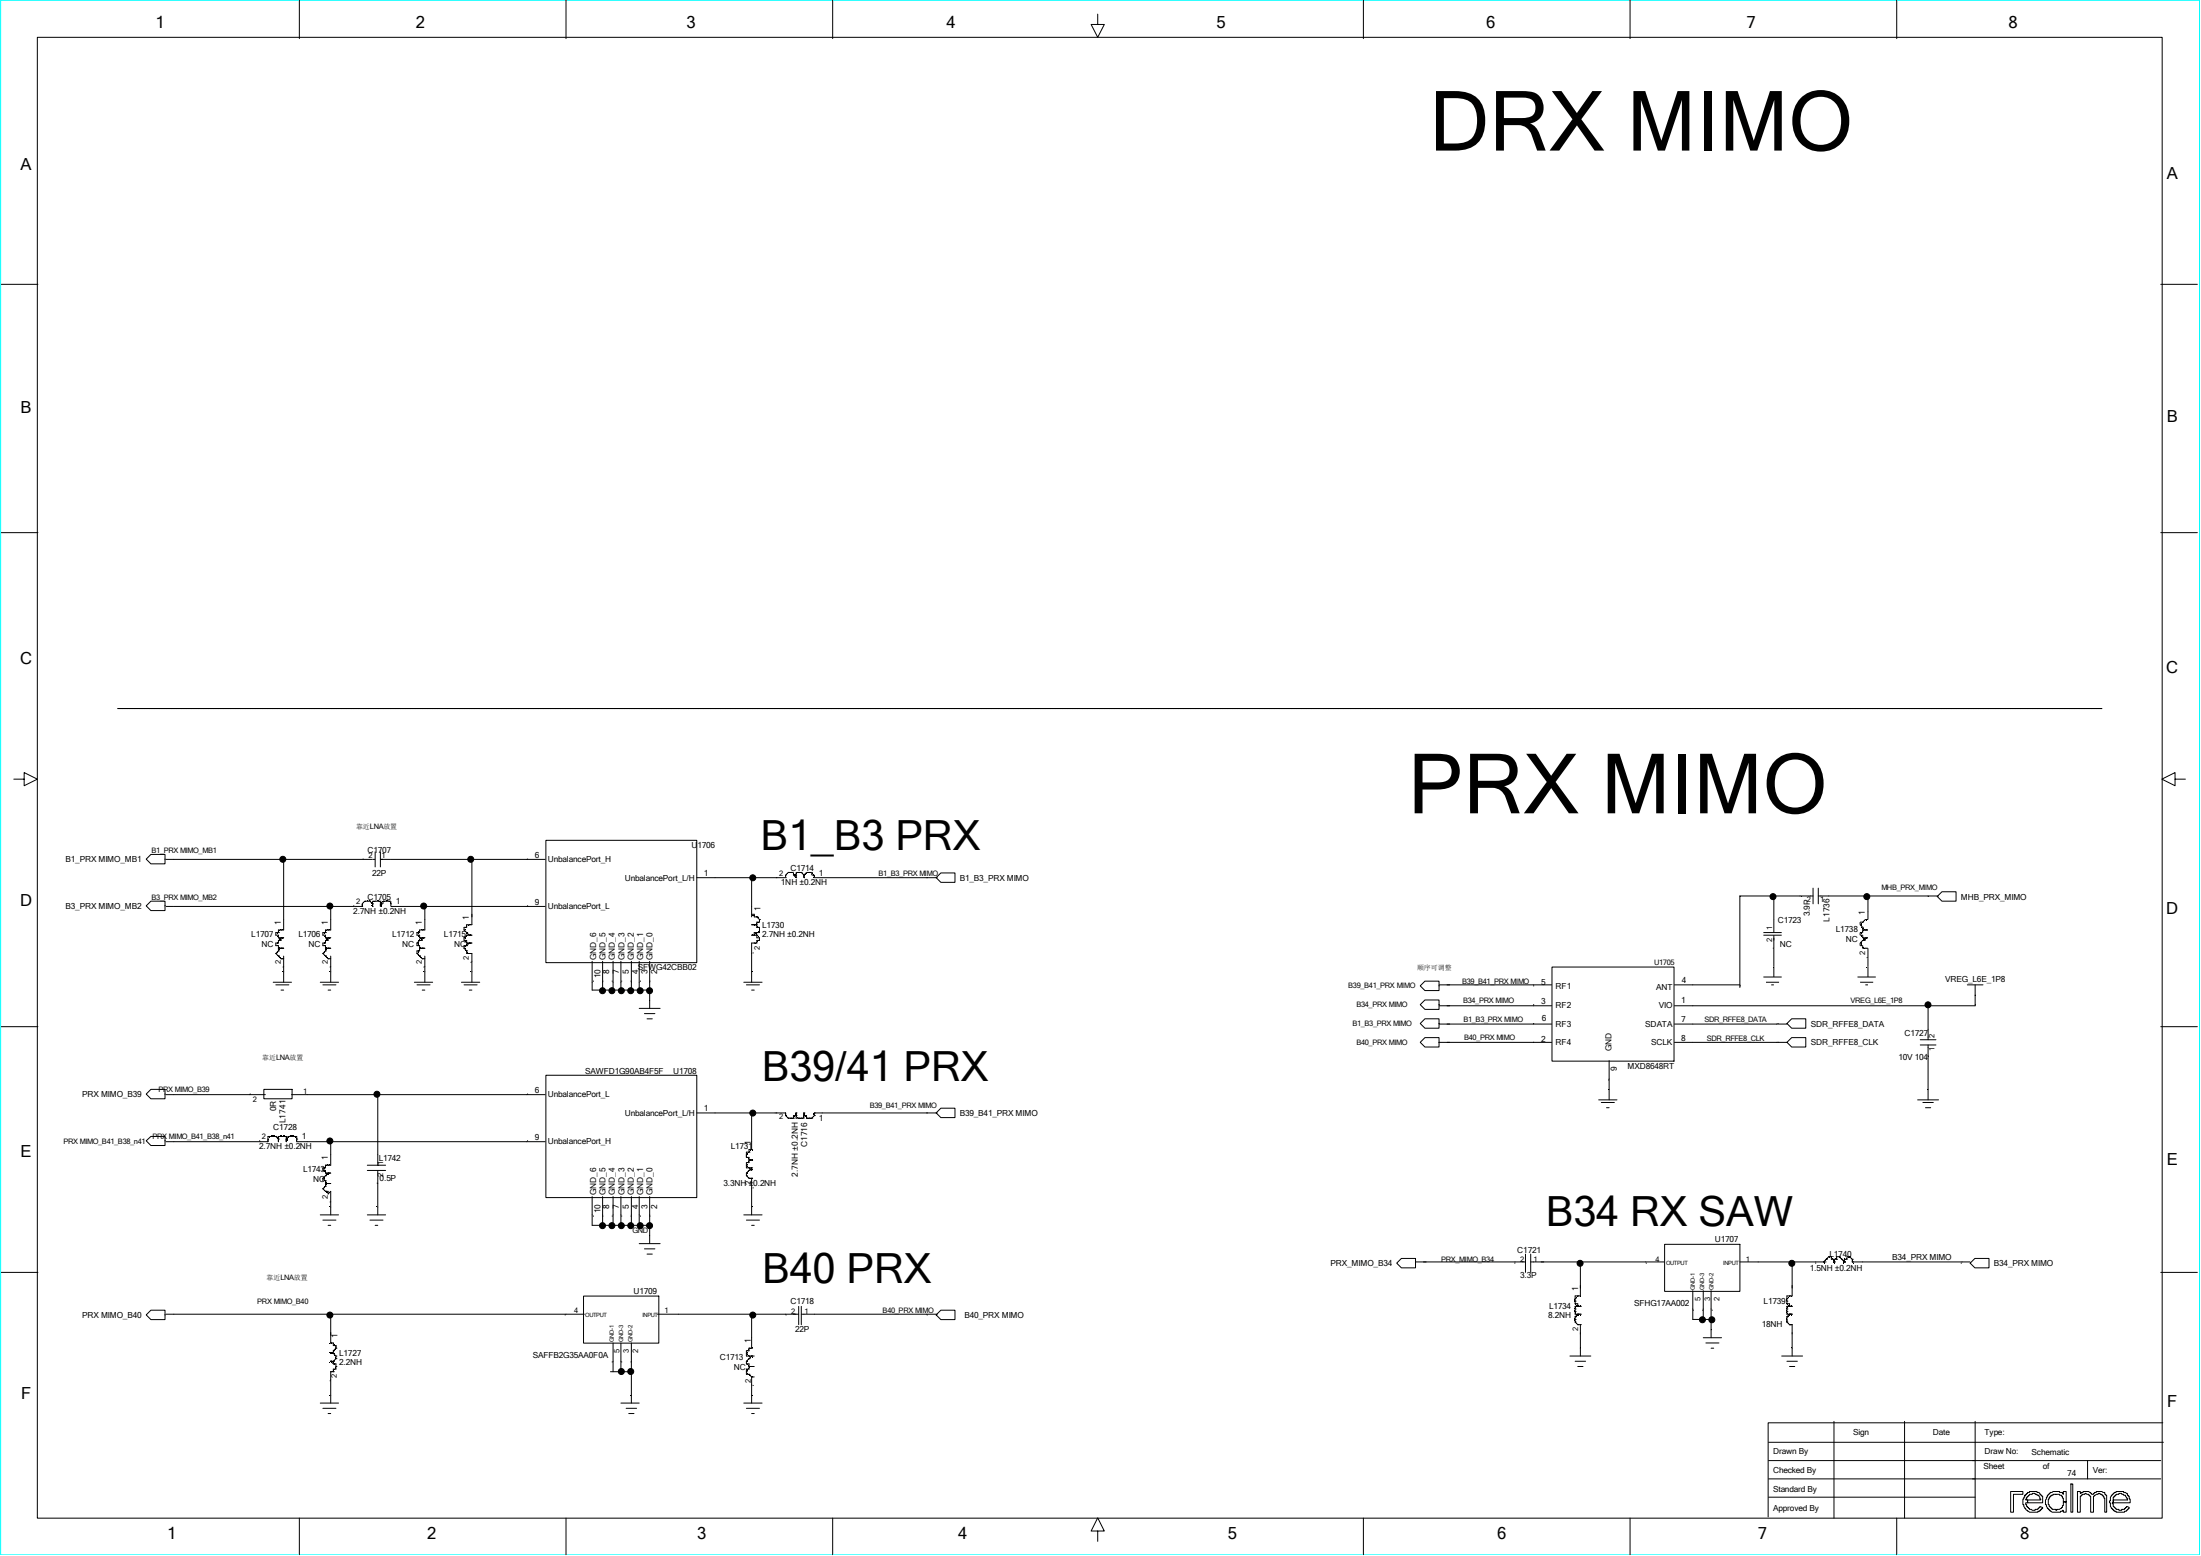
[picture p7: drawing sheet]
<svg xmlns="http://www.w3.org/2000/svg" width="297mm" height="210mm" viewBox="0 0 297 210" stroke-linecap="round" stroke-linejoin="round" font-family="sans-serif">
<path d="M.1 0h296.7v209.8h-296.7z" fill="none" stroke="#0ff" stroke-width=".13"/>
<g fill="none" stroke="#000" stroke-width=".13">
<path d="M40.4 0v5.2M76.4 0v5.2M112.4 0v5.2M184 0v5.2M220 0v5.2M255.9 0v5.2M5 5h286.8v199.9h-286.8zM148.1 1.9v1.4h.9l-.9 1.7-.9-1.7h.9M.2 38.4h4.9M291.6 38.4h4.9M.2 71.9h4.9M291.6 71.9h4.9"/>
<path d="M15.9 95.6h267.7M1.9 105.2h1.4v-.9l1.7 .9-1.7 .8v-.8M19.7 116l.7-.7h1.9v1.3h-1.9zM22.4 116h28.2M38.3 116v9.5h-.7v.4M50.6 114.9v2.1M51.3 114.9v2.1M51.3 116h22.3M63.7 116v8.8h-.7v.4h-.4v.3M73.7 113.4h20.3v16.5h-20.3zM94 118.5h12M101.4 118.5v5.2"/>
<path d="M106 118.1h.1M106 118.5h.1M106 118.1v.4M106.4 117.7h.1M106.4 117.7h.7v.4M106.4 117.7l-.4 .4M106.7 117.7h.1M107.1 118.1h.1M107.1 118.1l.3 .4M107.4 118.1h.1M107.4 118.5h.1M107.8 117.7h.1"/>
<path d="M108.1 117.7h.1M108.1 117.7h-.7v.8M108.1 117.7l.4 .4M108.5 118.1h.1M108.5 118.5h.1M108.5 118.1v.4M108.8 117.7h.1M108.8 117.7h.7M108.8 117.7l-.3 .4M109.2 117.7h.1M109.5 117.7h.1M109.5 117.7v.4h.4v.4h16.6"/>
<path d="M126.3 118.4l.7-.6h1.9v1.3h-1.9zM244.7 119.9v2.1M245.4 119.9v2.1M293.5 105.2v-.9l-1.8 .9 1.8 .8v-.8h1.4M.2 138.6h4.9M19.7 122.3l.7-.7h1.9v1.3h-1.9zM22.4 122.3h26.5M36.9 132.6h2.4M37.2 128.7h.1M37.2 132.9h1.8M37.2 128.7l.7 .7h.4M37.6 125.9h.1"/>
<path d="M37.6 126.6h.1M37.6 126.9h.1M37.6 128h.1M37.6 128.3h.1M37.6 129h.1M37.6 125.9h-.4v.3h.4v.4M37.6 126.6h.7M37.6 126.9v.4h-.4v.3h.4v.7M37.6 128h.7M37.6 128.3l-.4 .4M37.9 125.5h.1M37.9 128h.1"/>
<path d="M37.9 126.6v.3h-.3M37.9 133.6h.4M38.3 129v3.6M43.2 132.6h2.5M43.6 128.7h.1M43.6 132.9h1.7M43.6 128.7l.7 .7M43.9 125.9h.1M43.9 126.6h.1M43.9 126.9h.1M43.9 128h.1M43.9 128.3h.1"/>
<path d="M43.9 129h.1M43.9 125.9h-.3v.3h.3v.4M43.9 126.6h.7M43.9 126.9v.4h-.3v.3h.3v.7M43.9 128h.7M43.9 128.3l-.3 .4M44.3 125.5h.1M44.3 126.6h.1M44.3 128h.1M44.3 129.4h.1M44.3 126.6v.3h-.4M44.3 133.6h.3"/>
<path d="M44.3 129.4h.3M44.6 122.3v3.2h-.7v.4M44.6 129v3.6M48.9 122h.1M48.9 122.3h.1M48.9 122v.3M49.2 121.6h.1M49.2 121.6h.7M49.2 121.6l-.3 .4M49.6 121.6h.1M49.9 121.6h.1M49.9 121.6l.4 .4"/>
<path d="M50.3 122h.1M50.3 122.3h.1M50.6 121.6h.1M51 121.6h.1M51.3 122.3h.1M51.3 122h.1M51.3 121.6h.1M51.3 121.6h-1v.7M51.3 121.6v.7M51.7 121.6h.1M51.7 121.6h1v.7h20.9M51.7 121.6v.4h-.4"/>
<path d="M52 121.6h.1M52.4 121.6h.1M52.7 122h.1M55.9 132.6h2.5M56.3 125.9h.1M56.3 127.3h.1M56.3 128.7h.1M56.3 132.9h1.7M56.3 125.9v.3h.3v.4M56.3 127.3v.3h.3v.7h-.3v.4M56.3 128.7l.7 .7M56.6 126.6h.1"/>
<path d="M56.6 126.9h.1M56.6 128h.1M56.6 129h.1M56.6 126.6h.7M56.6 128h.7M56.6 126.9l-.3 .4M57 125.5h.1M57 126.6h.1M57 128h.1M57 129.4h.1M57 126.6v.3h-.4M57 133.6h.3"/>
<path d="M57 129.4h.3M57.3 122.3v3.2h-.7v.4h-.3M57.3 129v3.6M62.3 132.6h2.4M62.6 125.5h.1M62.6 126.6h.1M62.6 128h.1M62.6 132.9h1.8M62.6 126.6v.3h.4v.4M62.6 125.5l.7 .7M62.6 128l.4 .3M63 125.9h.1"/>
<path d="M63 126.2h.1M63 127.3h.1M63 127.6h.1M63 128.3h.1M63 126.2h.7M63 127.6h-.4v.4M63 128.3v.4h.7v3.9M63 126.2l-.4 .4M63 127.3h.7M63.3 124.8h.1M63.3 126.2h.1M63.3 127.3h.1"/>
<path d="M63.3 128.7h.1M63.3 133.6h.4M63.3 127.3l-.3 .3M79.9 129.7v3.9h7.8M81.3 129.7v3.9M82.7 129.7v3.9M83.8 129.7v3.9M85.2 129.7v3.9M86.3 136.1h2.8M86.3 129.7v3.9M87 136.8h1.4M87.3 137.5h.7"/>
<path d="M87.7 129.7v6.4M100.4 132.6h2.4M100.7 132.9h1.8M101.4 126.2h.7M101.4 133.6h.4M101.4 124.8h.7M101.4 123.4h.4v.3h.3M101.8 124.8h.1M101.8 127.3h.1M101.8 126.2h.1M102.1 123.7h.1M102.1 125.9h.1"/>
<path d="M102.1 125.2h.1M102.1 126.2h.1M102.1 125.2h.4v.7h-.7v.3M102.1 126.2v.4h.4v.3h-.4v.4h-.7v5.3M102.1 123.7l.4 .4M102.5 124.1h.1M102.5 124.1v.4h-.4v.7M192.3 137.5h1.9v1.3h-1.9l-.7-.7zM192.3 132.4h1.9v1.3h-1.9l-.7-.6zM192.3 135h1.9v1.2h-1.9l-.7-.6zM194.2 132.9h15.2M194.2 138.2h15.2"/>
<path d="M194.2 135.7h15.2M209.4 130.5h16.5v12.7h-16.5zM226 132.9h8.8M226 138.2h15.1M237.9 131.9h2.5M237.9 126.2h2.5M237.9 125.9h2.5M238.3 132.6h1.8M239 132.9h.4M239.4 120.9v5M239.4 126.2v5.7M241.8 137.5h1.9v1.3h-1.9l-.7-.7z"/>
<path d="M244.7 120.9h-9.9v12.4M245.4 120.9h16.2M250.6 131.9h2.5M251 124.8h.1M251 125.9h.1M251 127.3h.1M251 132.6h1.8M251 125.9v.3h.4v.4M251 127.3v.3h.4v.4M251 124.8l.4 .4M251.4 124.5h.1M251.4 125.2h.1"/>
<path d="M251.4 126.6h.1M251.4 126.9h.1M251.4 128h.1M251.4 128h.7v3.9M251.4 125.2v.7h-.4M251.4 124.5h-.4v.3M251.4 125.5h.7M251.4 126.6h.7M251.4 126.9l-.4 .4M251.7 124.1h.1M251.7 125.5h.1M251.7 126.6h.1"/>
<path d="M251.7 128h.1M251.7 132.9h.4M251.7 124.1l-.3 .4M251.7 126.6v.3h-.3M252.1 120.9v3.2h-.4M260.2 135.7v4.6M262 120.4h1.9v1.2h-1.9l-.6-.6zM265.5 132.9h2.1M266.5 132.9v2.8h-40.5M291.6 138.6h4.9M19.7 154l.7-.6h1.9v1.2h-1.9zM19.7 147.7l.7-.7h1.9v1.3h-1.9z"/>
<path d="M22.4 147.7h13.4M35.6 147h3.8v1.3h-3.8zM36.5 153.4h.1M36.9 153.4h.1M37.2 153.4h.1M37.2 153.4h-1v.7h-13.8M37.2 153.4l.4 .3M37.6 153.4h.1M37.6 153.7h.1M37.6 153.4h1M37.6 153.4v.7M37.9 153.4h.1"/>
<path d="M38.3 153.4h.1M38.6 153.7h.1M38.6 153.4h.1M38.6 153.4v.7M39 153.4h.1M39 153.4h1v.7h33.6M39 153.4l-.4 .3M39.3 153.4h.1M39.3 147.7h34.3M39.7 153.4h.1M40 153.7h.1M43.6 159v.4"/>
<path d="M43.6 159l.3 .4M43.9 157.3h.1M43.9 158.3h.1M43.9 158.7h.1M43.9 159.4h.1M43.9 157.3v.3h-.3v.4h.3v.3M43.9 159.4v.7M43.9 158.3h.7M43.9 159.7h.7M44.3 157.3h.1M44.3 158.3h.1M44.3 159.7h.1"/>
<path d="M44.3 158.3l-.7 .7M44.6 154.1v3.2h-.7M49.6 157.3h2.4M49.6 158h2.4M51 157.3h.1M51 147.7v9.6M51 158v6M73.7 145.1h20.3v16.5h-20.3zM94 150.2h12v.4M100.7 157.3h.1M100.7 158.3h.1M100.7 158.7h.1"/>
<path d="M100.7 158.3v.4M100.7 158.7l.4 .3M101.1 155.5h.1M101.1 156.6h.1M101.1 157.6h.1M101.1 158h.1M101.1 159h.1M101.1 155.5h-.4v.7h.4v.7h-.4v.7h.7M101.1 156.6h.3M101.1 159h.3M101.4 155.1h.1M101.4 156.6h.1"/>
<path d="M101.4 157.6h.1M101.4 159h.1M101.4 150.2v4.9M101.4 157.6v.4M101.4 159v5M101.4 155.1h-.3v.4M101.4 157.6l-.7 .7M106 150.6h.1M106 150.6l.4 .3M106.4 150.9h.1M106.4 150.9h.7M106.7 150.9h.1"/>
<path d="M107.1 150.9h.1M107.4 150.6h.1M107.4 150.2h.1M107.4 150.2v.7h1.1v-.7M107.4 150.6h-.3v.3M107.8 150.9h.1M108.1 150.9h.1M108.5 150.6h.1M108.5 150.2h.1M108.5 150.6h.3v.3M108.8 150.9h.1M108.8 150.9h.7"/>
<path d="M109.2 150.9h.1M109.5 150.9h.1M109.9 150.6h.1M109.9 150.2h.1M109.9 150.2v.4M109.9 150.2h16.6M109.9 150.6l-.4 .3M126.3 150.2l.7-.6h1.9v1.2h-1.9zM192.3 140h1.9v1.3h-1.9l-.7-.6zM194.2 140.7h15.2M215.7 148.4h2.5M216.1 148.8h1.7"/>
<path d="M216.8 149.5h.3M217.1 143.1v5.3M226 140.7h15.1M241.8 140h1.9v1.3h-1.9l-.7-.6zM258.8 148.4h2.8M259.1 140.3h2.1M259.1 141h2.1M259.5 148.8h1.4M259.8 149.5h.7M260.2 141v7.4M.2 171.7h4.9M19.7 177.5l.7-.7h1.9v1.3h-1.9z"/>
<path d="M22.4 177.4h56.4M43.2 164h2.5M43.6 160.4h.1M43.6 164.7h1.7M43.6 160.4l.3 .4M43.9 160.1h.1M43.9 160.8h.1M43.9 160.8h.4v.3l.3-.3v3.2M43.9 160.1l-.3 .3M44.3 165.4h.3M44.6 177.4v3.8M49.6 164h2.4"/>
<path d="M49.9 164.7h1.8M50.6 165.4h.4M78.7 174.9h10.2v6.4h-10.2zM79.9 161.5v3.9h7.8M81.3 161.5v3.9M82.7 161.5v3.9M83.8 161.5v3.9M85.2 161.5v3.9M86.3 167.8h2.8M86.3 161.5v3.9M87 168.5h1.4M87.3 169.3h.7"/>
<path d="M87.7 161.5v6.3M88.7 177.4h19.1M100.4 164h2.4M100.7 164.7h1.8M101.4 177.4v4.6M101.4 165.4h.4M107.8 176.3v2.5M108.1 177.4h18.4M108.1 176.3v2.5M126.3 177.5l.7-.7h1.9v1.3h-1.9zM189.1 169.8h1.9v1.3h-1.9l-.6-.6zM191 170.3h14.8"/>
<path d="M205.8 169.3v2.4M206.6 170.3h17.9M206.6 169.3v2.4M212.5 175.3h.1M212.5 175.6h.1M212.5 176h.1M212.5 176.3h.1M212.5 176.7h.1M212.5 177h.1M212.5 177.7h.1M212.5 178.1h.1M212.5 178.4h.1"/>
<path d="M212.5 176.3v1.1h.8M212.5 177.7v.7M212.5 176h.4v.3M212.5 176.3h.8M212.5 178.4l.4 .4M212.9 174.9h.1M212.9 176.3h.1M212.9 177.4h.1M212.9 178.8h.1M212.9 177.4l-.4 .3M212.9 178.8h.4M213.3 176.3h.1"/>
<path d="M213.3 177.4h.1M213.3 178.8h.1M213.3 170.3v4.6h-.8v1.1M213.3 178.8v4.2M224.6 167.9h10.2v6.4h-10.2zM228.4 174.2v3.9h2.5M229.8 174.2v3.9M230.9 174.2v6.3M234.8 170.3h11.6M241.1 175.3h.1M241.1 175.6h.1M241.1 176h.1"/>
<path d="M241.1 176.3h.1M241.1 176.7h.1M241.1 177h.1M241.1 177.7h.1M241.1 178.4h.1M241.1 176.3v1.1h.7M241.1 176h.4v.3M241.1 176.3h.7M241.1 177.7v.7M241.1 178.4l.4 .4M241.5 174.9h.1M241.5 176.3h.1"/>
<path d="M241.5 177.4h.1M241.5 178.8h.1M241.5 178.8h.3v4.2M241.5 177.4l-.4 .3M241.8 170.3v4.6h-.7v1.1M246.1 170.3h.1M246.4 170h.1M246.8 169.6h.1M246.8 169.6h.3v.4h.7M246.8 169.6l-.7 .7M247.5 170.3h.1M247.5 170v.3"/>
<path d="M247.8 170h.1M248.2 169.6h.1M248.2 169.6h-.4v.4M248.2 169.6l.7 .7M248.5 170h.1M248.9 170h.1M248.9 170.3h.1M248.9 170v.3M249.6 169.6h.1M249.6 169.6l.3 .4M249.6 169.6h-.4v.4h-.3M249.9 170.3h.1"/>
<path d="M249.9 170h.1M249.9 170.3h15.9M249.9 170v.3M265.9 170.5l.6-.7h1.9v1.3h-1.9zM291.6 171.7h4.9M43.2 189.4h2.5M43.6 190.1h1.7M44.3 190.8h.3M44.6 182.7h.1M44.6 181.2h.1M44.6 183.7h.1M44.6 185.1h.1"/>
<path d="M44.6 185.1v4.3M44.6 185.1h.4M44.6 183.7h.4M44.6 181.2h.4v.4h.3v.4M44.6 182.7h.4M44.6 183.7l.4 .4M45 182.3h.1M45 183.7h.1M45 182.7h.1M45 185.1h.1M45 184.1h.1M45 184.1h.3v.7h-.3v.3"/>
<path d="M45 182.3v.4M45 182.7l.3 .3M45.3 182h.1M45.3 183.4h.1M45.3 183h.1M45.3 184.4h.1M45.3 182l-.3 .3M45.3 183v.4M45.3 183.4l-.3 .3M82.4 185.1h2.8M82.7 181.2v3.9M83.8 189.4h2.5"/>
<path d="M83.8 181.2v3.9M84.5 190.1h1.4M84.8 190.8h.7M85.2 181.2v8.2M100.4 189.4h2.4M100.7 182.7h.1M100.7 183.7h.1M100.7 184.1h.1M100.7 185.1h.1M100.7 184.1h.4v.7h-.4v.7h.4M100.7 183.7v.4M100.7 190.1h1.8"/>
<path d="M101.1 182h.1M101.1 183h.1M101.1 183.4h.1M101.1 184.4h.1M101.1 185.5h.1M101.1 182v.3h-.4v.7h1.1M101.1 182h.3M101.1 184.4h.7M101.1 185.5l.3 .3M101.4 182h.1M101.4 183h.1M101.4 184.4h.1"/>
<path d="M101.4 185.8h.1M101.4 185.8v3.6M101.4 183l-.7 .7M101.4 185.8h.4M101.4 190.8h.4M211.8 183h2.9M212.5 183.7h1.5M212.9 184.4h.7M229.8 180.5h2.5M230.2 181.2h1.8M230.9 182h.3M238.7 194.7h53.2"/>
<path d="M238.7 199.6h52.9M238.7 197.1h52.9M240.4 183h2.8M241.1 183.7h1.4M241.5 184.4h.7M247.5 191.8v13.1M257 191.8v13.1M266.5 191.8v13.1M281.7 197.1v2.5M291.8 192h-53.2v12.7M40.4 204.9v4.9M76.4 204.9v4.9"/>
<path d="M112.4 204.9v4.9M148.1 206.6h.9l-.9-1.7-.9 1.7h.9v1.4M184 204.9v4.9M220 204.9v4.9M238.7 202.1h27.8M255.9 204.9v4.9M271.3 201.3h1.7v.4h-1.3v2.4h-.4zM273.2 201.8h.1v-.1l.3-.2v-.1h.3v-.1h1v.1h.2l.2 .3h.1v.1l.2 .1v.9h-2v-.4h1.8v-.1h-.1l-.2-.5h-.2v-.1h-.3v-.2h-.4v.2h-.3v.1h-.2v.1l-.2 .2v.2h-.2v.1h.3v.4h-.3v.3h.2v.2l.2 .2v.1h.2v.1h.2l.1 .1 .8-.1 .1-.2h.2v-.2l.3 .2v.1l-.2 .1-.1 .3h-.3v.1h-1.1l-.3-.1v-.2h-.1l-.2-.2h-.1l-.1-.5h-.1v-.8h.1zM276.4 201.7h.1l.1-.3h.3l.1-.1h.9v.1h.4l.1 .3v-.4h.4v1.4h-.4v-.5h-.1v-.3h-.1v-.1h-.3v-.1h-.9v.1h-.2v.1l-.3 .2v.2h-.1v.8h.1v.2h.1v.2h.2l.1 .2h.5v.1h.1v-.1h.4l.3-.1v-.1h.1v-.3h.1v-.5h.4v1.4h-.4v-.3h-.1v.2h-.3v.1h-1.1l-.3-.1-.1-.3h-.1v-.1h-.1l-.2-.3v-.2h-.1v-.7zM279.4 200.3h.3v3.8h-.3zM280.3 201.3h.4v.2h.1v-.1h.3v-.1h.8l.2 .1 .1 .3h.3l.1-.3h.3v-.1h.7l.2 .1h.2v.3l.3 .1v2.3h-.3v-1.9h-.1v-.3h-.1l-.2-.2h-.2v-.2h-.3v.2h-.2l-.3 .1v.1h-.1v2.2h-.4v-2.2h-.1l-.1-.2h-.3l-.1-.2h-.2v.2h-.3l-.2 .2h-.1v2.2h-.4zM284.9 201.8h.1v-.1l.3-.2v-.1h.2v-.1h1.1v.1l.5 .1v.3l.2 .1v.4h.1v.5h-2.2v-.4h1.9v-.2h-.2l-.1-.4-.5-.1v-.2h-.4v.2h-.4v.1h-.1v.1l-.2 .2v.7h-.2v.1h.2v.4l.2 .2v.1h.1v.1h.4v.1l.8-.1 .1-.2h.1v-.2l.4 .2v.1l-.2 .1-.2 .3h-.2v.1h-1.2v-.1h-.2v-.2h-.1l-.2-.2h-.1l-.1-.3v-.5h-.2z"/>
<circle cx="38.2" cy="116" r=".4"/>
<circle cx="63.5" cy="116" r=".4"/>
<circle cx="101.6" cy="118.5" r=".4"/>
<circle cx="44.5" cy="122.3" r=".4"/>
<circle cx="57.2" cy="122.3" r=".4"/>
<circle cx="81.3" cy="133.7" r=".4"/>
<circle cx="82.6" cy="133.7" r=".4"/>
<circle cx="83.8" cy="133.7" r=".4"/>
<circle cx="85.1" cy="133.7" r=".4"/>
<circle cx="86.4" cy="133.7" r=".4"/>
<circle cx="87.7" cy="133.7" r=".4"/>
<circle cx="239.2" cy="121" r=".4"/>
<circle cx="251.9" cy="121" r=".4"/>
<circle cx="260.2" cy="135.6" r=".4"/>
<circle cx="44.5" cy="154" r=".4"/>
<circle cx="50.9" cy="147.7" r=".4"/>
<circle cx="101.6" cy="150.2" r=".4"/>
<circle cx="44.5" cy="177.5" r=".4"/>
<circle cx="81.3" cy="165.4" r=".4"/>
<circle cx="82.6" cy="165.4" r=".4"/>
<circle cx="83.8" cy="165.4" r=".4"/>
<circle cx="85.1" cy="165.4" r=".4"/>
<circle cx="86.4" cy="165.4" r=".4"/>
<circle cx="87.7" cy="165.4" r=".4"/>
<circle cx="101.6" cy="177.5" r=".4"/>
<circle cx="213.2" cy="170.5" r=".4"/>
<circle cx="229.7" cy="178.1" r=".4"/>
<circle cx="231" cy="178.1" r=".4"/>
<circle cx="241.8" cy="170.5" r=".4"/>
<circle cx="83.8" cy="185.1" r=".4"/>
<circle cx="85.1" cy="185.1" r=".4"/>
</g>
<g fill="#000">
<circle cx="38.2" cy="116" r=".41"/>
<circle cx="63.5" cy="116" r=".41"/>
<circle cx="101.6" cy="118.5" r=".41"/>
<circle cx="44.5" cy="122.3" r=".41"/>
<circle cx="57.2" cy="122.3" r=".41"/>
<circle cx="81.3" cy="133.7" r=".41"/>
<circle cx="82.6" cy="133.7" r=".41"/>
<circle cx="83.8" cy="133.7" r=".41"/>
<circle cx="85.1" cy="133.7" r=".41"/>
<circle cx="86.4" cy="133.7" r=".41"/>
<circle cx="87.7" cy="133.7" r=".41"/>
<circle cx="239.2" cy="121" r=".41"/>
<circle cx="251.9" cy="121" r=".41"/>
<circle cx="260.2" cy="135.6" r=".41"/>
<circle cx="44.5" cy="154" r=".41"/>
<circle cx="50.9" cy="147.7" r=".41"/>
<circle cx="101.6" cy="150.2" r=".41"/>
<circle cx="44.5" cy="177.5" r=".41"/>
<circle cx="81.3" cy="165.4" r=".41"/>
<circle cx="82.6" cy="165.4" r=".41"/>
<circle cx="83.8" cy="165.4" r=".41"/>
<circle cx="85.1" cy="165.4" r=".41"/>
<circle cx="86.4" cy="165.4" r=".41"/>
<circle cx="87.7" cy="165.4" r=".41"/>
<circle cx="101.6" cy="177.5" r=".41"/>
<circle cx="213.2" cy="170.5" r=".41"/>
<circle cx="229.7" cy="178.1" r=".41"/>
<circle cx="231" cy="178.1" r=".41"/>
<circle cx="241.8" cy="170.5" r=".41"/>
<circle cx="83.8" cy="185.1" r=".41"/>
<circle cx="85.1" cy="185.1" r=".41"/>
</g>
<g font-size="11.2">
<text x="192.9" y="20.3">DRX MIMO</text>
<text x="190" y="109.8">PRX MIMO</text>
</g>
<g font-size="5.6">
<text x="102.6" y="114.8">B1_B3 PRX</text>
<text x="102.8" y="145.8">B39/41 PRX</text>
<text x="208.6" y="165.5">B34 RX SAW</text>
<text x="102.8" y="173.1">B40 PRX</text>
</g>
<g font-size="2.2">
<text x="21" y="3.8">1</text>
<text x="56.1" y="3.8">2</text>
<text x="92.6" y="3.8">3</text>
<text x="127.7" y="3.8">4</text>
<text x="164.2" y="3.8">5</text>
<text x="200.6" y="3.8">6</text>
<text x="235.7" y="3.8">7</text>
<text x="271" y="3.8">8</text>
<text x="2.8" y="23">A</text>
<text x="292.4" y="24.1">A</text>
<text x="2.8" y="55.8">B</text>
<text x="292.4" y="56.9">B</text>
<text x="2.7" y="89.7">C</text>
<text x="292.3" y="90.8">C</text>
<text x="2.7" y="122.3">D</text>
<text x="292.3" y="123.4">D</text>
<text x="2.8" y="156.1">E</text>
<text x="292.4" y="157.3">E</text>
<text x="2.8" y="188.8">F</text>
<text x="292.4" y="189.9">F</text>
<text x="22.6" y="207.8">1</text>
<text x="57.7" y="207.8">2</text>
<text x="94.1" y="207.8">3</text>
<text x="129.3" y="207.8">4</text>
<text x="165.7" y="207.8">5</text>
<text x="202" y="207.8">6</text>
<text x="237.2" y="207.8">7</text>
<text x="272.6" y="207.8">8</text>
</g>
<g font-size="1.1">
<text x="8.8" y="116.4">B1_PRX MIMO_MB1</text>
<text x="49.6" y="115.1">C1707</text>
<text x="50.2" y="118.2">22P</text>
<text x="72.2" y="115.9">6</text>
<text x="73.9" y="116.4">UnbalancePort_H</text>
<text x="84.3" y="118.9">UnbalancePort_L/H</text>
<text x="93.3" y="114.5">U1706</text>
<text x="95" y="118.2">1</text>
<text x="105.4" y="119.5">1NH ±0.2NH</text>
<text x="106.6" y="117.6">C1714</text>
<text x="110.5" y="118.2">1</text>
<text x="129.5" y="118.9">B1_B3_PRX MIMO</text>
<text x="8.8" y="122.7">B3_PRX MIMO_MB2</text>
<text x="37.9" y="124.8" transform="rotate(-90 37.9 124.8)">1</text>
<text x="44.2" y="124.8" transform="rotate(-90 44.2 124.8)">1</text>
<text x="47.7" y="123.3">2.7NH ±0.2NH</text>
<text x="49.6" y="121.4">C1705</text>
<text x="53.4" y="122">1</text>
<text x="56.9" y="124.8" transform="rotate(-90 56.9 124.8)">1</text>
<text x="63.3" y="124.2" transform="rotate(-90 63.3 124.2)">1</text>
<text x="72.2" y="122.2">9</text>
<text x="73.9" y="122.7">UnbalancePort_L</text>
<text x="102.6" y="122.9" transform="rotate(-90 102.6 122.9)">1</text>
<text x="102.8" y="125.2">L1730</text>
<text x="239.9" y="124.6">C1723</text>
<text x="244.2" y="123.7" transform="rotate(-90 244.2 123.7)">3.9P</text>
<text x="246.9" y="124.4" transform="rotate(-90 246.9 124.4)">L1736</text>
<text x="247.7" y="125.8">L1738</text>
<text x="251.7" y="123.5" transform="rotate(-90 251.7 123.5)">1</text>
<text x="264.6" y="121.4">MHB_PRX_MIMO</text>
<text x="33.9" y="126.5">L1707</text>
<text x="35.3" y="127.8">NC</text>
<text x="40.3" y="126.5">L1706</text>
<text x="41.6" y="127.8">NC</text>
<text x="52.9" y="126.5">L1712</text>
<text x="54.3" y="127.8">NC</text>
<text x="59.9" y="126.5">L1715</text>
<text x="61.3" y="127.8">NC</text>
<text x="80.4" y="129.6" transform="rotate(-90 80.4 129.6)">GND_6</text>
<text x="81.7" y="129.6" transform="rotate(-90 81.7 129.6)">GND_5</text>
<text x="82.2" y="131.4" transform="rotate(-90 82.2 131.4)">8</text>
<text x="83" y="129.6" transform="rotate(-90 83 129.6)">GND_4</text>
<text x="83.5" y="131.4" transform="rotate(-90 83.5 131.4)">7</text>
<text x="84.3" y="129.6" transform="rotate(-90 84.3 129.6)">GND_3</text>
<text x="84.8" y="131.4" transform="rotate(-90 84.8 131.4)">5</text>
<text x="85.5" y="129.6" transform="rotate(-90 85.5 129.6)">GND_2</text>
<text x="86.1" y="130.9">SFWG42CBB02</text>
<text x="86.1" y="131.4" transform="rotate(-90 86.1 131.4)">4</text>
<text x="86.8" y="129.6" transform="rotate(-90 86.8 129.6)">GND_1</text>
<text x="87.4" y="131.4" transform="rotate(-90 87.4 131.4)">3</text>
<text x="88.1" y="129.6" transform="rotate(-90 88.1 129.6)">GND_0</text>
<text x="88.7" y="131.4" transform="rotate(-90 88.7 131.4)">2</text>
<text x="102.8" y="126.5">2.7NH ±0.2NH</text>
<text x="240.2" y="127.8">NC</text>
<text x="249.1" y="127.1">NC</text>
<text x="81" y="132" transform="rotate(-90 81 132)">10</text>
<text x="208" y="133">5</text>
<text x="208" y="135.5">3</text>
<text x="208" y="137.8">6</text>
<text x="209.9" y="136">RF2</text>
<text x="209.9" y="133.5">RF1</text>
<text x="223.5" y="133.6">ANT</text>
<text x="223.8" y="136">VIO</text>
<text x="226.8" y="137.9">7</text>
<text x="226.8" y="135.4">1</text>
<text x="226.9" y="132.7">4</text>
<text x="262.5" y="132.6">VREG_L6E_1P8</text>
<text x="208" y="140.6">2</text>
<text x="209.9" y="138.5">RF3</text>
<text x="209.9" y="141.1">RF4</text>
<text x="217.4" y="141.9" transform="rotate(-90 217.4 141.9)">GND</text>
<text x="222" y="138.5">SDATA</text>
<text x="222.8" y="141.1">SCLK</text>
<text x="226.8" y="140.5">8</text>
<text x="244.3" y="141.1">SDR_RFFE8_CLK</text>
<text x="244.3" y="138.5">SDR_RFFE8_DATA</text>
<text x="256.2" y="143">10V 104</text>
<text x="257" y="139.8">C1727</text>
<text x="11.1" y="148.1">PRX MIMO_B39</text>
<text x="37.3" y="150" transform="rotate(-90 37.3 150)">0R</text>
<text x="72.2" y="147.6">6</text>
<text x="73.9" y="148.1">UnbalancePort_L</text>
<text x="79" y="144.9">SAWFD1G90AB4F5F</text>
<text x="90.8" y="144.9">U1708</text>
<text x="95" y="150">1</text>
<text x="218.2" y="144.6" transform="rotate(-90 218.2 144.6)">9</text>
<text x="219.6" y="144.3">MXD8648RT</text>
<text x="35" y="155">2.7NH ±0.2NH</text>
<text x="36.9" y="152.5">C1728</text>
<text x="38.5" y="151.6" transform="rotate(-90 38.5 151.6)">L1741</text>
<text x="40.7" y="153.7">1</text>
<text x="72.2" y="153.9">9</text>
<text x="73.9" y="154.4">UnbalancePort_H</text>
<text x="84.3" y="150.6">UnbalancePort_L/H</text>
<text x="98.6" y="155">L1731</text>
<text x="101.3" y="154.6" transform="rotate(-90 101.3 154.6)">1</text>
<text x="108.9" y="154.8" transform="rotate(-90 108.9 154.8)">C1716</text>
<text x="110.5" y="151.3">1</text>
<text x="129.5" y="150.6">B39_B41_PRX MIMO</text>
<text x="40.9" y="158.2">L1743</text>
<text x="42.3" y="159.5">NC</text>
<text x="44.2" y="156.5" transform="rotate(-90 44.2 156.5)">1</text>
<text x="51.1" y="156.7">L1742</text>
<text x="51.2" y="159.3">0.5P</text>
<text x="80.4" y="161.3" transform="rotate(-90 80.4 161.3)">GND_6</text>
<text x="81.7" y="161.3" transform="rotate(-90 81.7 161.3)">GND_5</text>
<text x="83" y="161.3" transform="rotate(-90 83 161.3)">GND_4</text>
<text x="84.3" y="161.3" transform="rotate(-90 84.3 161.3)">GND_3</text>
<text x="85.5" y="161.3" transform="rotate(-90 85.5 161.3)">GND_2</text>
<text x="86.8" y="161.3" transform="rotate(-90 86.8 161.3)">GND_1</text>
<text x="88.1" y="161.3" transform="rotate(-90 88.1 161.3)">GND_0</text>
<text x="97.6" y="160.1">3.3NH ±0.2NH</text>
<text x="107.7" y="158.8" transform="rotate(-90 107.7 158.8)">2.7NH ±0.2NH</text>
<text x="81" y="163.7" transform="rotate(-90 81 163.7)">10</text>
<text x="82.2" y="163.1" transform="rotate(-90 82.2 163.1)">8</text>
<text x="83.5" y="163.1" transform="rotate(-90 83.5 163.1)">7</text>
<text x="84.8" y="163.1" transform="rotate(-90 84.8 163.1)">5</text>
<text x="86.1" y="163.1" transform="rotate(-90 86.1 163.1)">4</text>
<text x="87.4" y="163.1" transform="rotate(-90 87.4 163.1)">3</text>
<text x="88.7" y="163.1" transform="rotate(-90 88.7 163.1)">2</text>
<text x="231.4" y="167.6">U1707</text>
<text x="179.6" y="170.9">PRX_MIMO_B34</text>
<text x="204.7" y="169.1">C1721</text>
<text x="205.1" y="172.5">3.3P</text>
<text x="244.2" y="171.5">1.5NH ±0.2NH</text>
<text x="246.9" y="169.6">L1740</text>
<text x="255.3" y="170">B34_PRX MIMO</text>
<text x="269.1" y="170.9">B34_PRX MIMO</text>
<text x="11.1" y="177.9">PRX MIMO_B40</text>
<text x="85.5" y="174.6">U1709</text>
<text x="106.6" y="176">C1718</text>
<text x="107.3" y="179.8">22P</text>
<text x="130.1" y="177.9">B40_PRX MIMO</text>
<text x="208.9" y="177.9">8.2NH</text>
<text x="209" y="176.6">L1734</text>
<text x="213" y="174.3" transform="rotate(-90 213 174.3)">1</text>
<text x="220.5" y="176.2">SFHG17AA002</text>
<text x="237.7" y="179.2">18NH</text>
<text x="238" y="176">L1739</text>
<text x="45.6" y="180.6" transform="rotate(-90 45.6 180.6)">1</text>
<text x="45.8" y="183">L1727</text>
<text x="45.8" y="184.2">2.2NH</text>
<text x="71.9" y="183.2">SAFFB2G35AA0F0A</text>
<text x="97.1" y="183.6">C1713</text>
<text x="99" y="184.9">NC</text>
<text x="101.3" y="181.3" transform="rotate(-90 101.3 181.3)">1</text>
<text x="239.3" y="196.3">Drawn By</text>
<text x="250" y="193.7">Sign</text>
<text x="260.8" y="193.7">Date</text>
<text x="267.8" y="193.7">Type:</text>
<text x="267.8" y="196.3">Draw No:</text>
<text x="274.1" y="196.4">Schematic</text>
<text x="239.3" y="198.8">Checked By</text>
<text x="239.3" y="201.3">Standard By</text>
<text x="239.3" y="203.9">Approved By</text>
<text x="267.7" y="198.3">Sheet</text>
<text x="275.7" y="198.3">of</text>
<text x="279" y="199.2">74</text>
<text x="282.4" y="198.8">Ver:</text>
</g>
<g font-size="1">
<text x="20.4" y="115.1">B1_PRX MIMO_MB1</text>
<text x="49.7" y="115.9">2</text>
<text x="51.5" y="115.9">1</text>
<text x="105.1" y="118.2">2</text>
<text x="118.6" y="118.2">B1_B3_PRX MIMO</text>
<text x="20.4" y="121.4">B3_PRX MIMO_MB2</text>
<text x="48.1" y="122">2</text>
<text x="239.1" y="125.5" transform="rotate(-90 239.1 125.5)">1</text>
<text x="243.8" y="121.7">2</text>
<text x="245.6" y="121.7">1</text>
<text x="253.9" y="120.1">MHB_PRX_MIMO</text>
<text x="37.9" y="130.2" transform="rotate(-90 37.9 130.2)">2</text>
<text x="44.2" y="130.2" transform="rotate(-90 44.2 130.2)">2</text>
<text x="56.9" y="130.2" transform="rotate(-90 56.9 130.2)">2</text>
<text x="63.3" y="129.5" transform="rotate(-90 63.3 129.5)">2</text>
<text x="102.5" y="128.3" transform="rotate(-90 102.5 128.3)">2</text>
<text x="223.2" y="130.3">U1705</text>
<text x="239.1" y="127.2" transform="rotate(-90 239.1 127.2)">2</text>
<text x="251.7" y="128.9" transform="rotate(-90 251.7 128.9)">2</text>
<text x="181.9" y="133.4">B39_B41_PRX MIMO</text>
<text x="183" y="135.9">B34_PRX MIMO</text>
<text x="197.3" y="132.8">B39_B41_PRX MIMO</text>
<text x="197.4" y="135.4">B34_PRX MIMO</text>
<text x="197.5" y="137.9">B1_B3_PRX MIMO</text>
<text x="230" y="137.9">SDR_RFFE8_DATA</text>
<text x="249.7" y="135.4">VREG_L6E_1P8</text>
<text x="182.5" y="138.5">B1_B3_PRX MIMO</text>
<text x="183" y="141">B40_PRX MIMO</text>
<text x="197.6" y="140.4">B40_PRX MIMO</text>
<text x="230.3" y="140.5">SDR_RFFE8_CLK</text>
<text x="261" y="141.8" transform="rotate(-90 261 141.8)">1</text>
<text x="261" y="140.1" transform="rotate(-90 261 140.1)">2</text>
<text x="21.4" y="147.4">PRX MIMO_B39</text>
<text x="34.1" y="148.7">2</text>
<text x="40.9" y="147.6">1</text>
<text x="117.4" y="149.5">B39_B41_PRX MIMO</text>
<text x="8.6" y="154.4">PRX MIMO_B41_B38_n41</text>
<text x="20.6" y="153.7">PRX MIMO_B41_B38_n41</text>
<text x="35.4" y="153.7">2</text>
<text x="105.1" y="151.1">2</text>
<text x="44.2" y="161.9" transform="rotate(-90 44.2 161.9)">2</text>
<text x="51.7" y="158.9" transform="rotate(-90 51.7 158.9)">2</text>
<text x="51.7" y="157.2" transform="rotate(-90 51.7 157.2)">1</text>
<text x="101.3" y="160" transform="rotate(-90 101.3 160)">2</text>
<text x="85.4" y="166.4">GND</text>
<text x="194.5" y="170.3">PRX_MIMO_B34</text>
<text x="205.1" y="170.4">2</text>
<text x="206.9" y="170.4">1</text>
<text x="223.4" y="170.3">4</text>
<text x="235.6" y="170.3">1</text>
<text x="34.7" y="176">PRX MIMO_B40</text>
<text x="77.5" y="177.2">4</text>
<text x="89.7" y="177.2">1</text>
<text x="106.8" y="177.4">2</text>
<text x="108.6" y="177.4">1</text>
<text x="119.1" y="177.2">B40_PRX MIMO</text>
<text x="213" y="179.7" transform="rotate(-90 213 179.7)">2</text>
<text x="229.5" y="175.6" transform="rotate(-90 229.5 175.6)">5</text>
<text x="230.7" y="175.6" transform="rotate(-90 230.7 175.6)">3</text>
<text x="232" y="175.6" transform="rotate(-90 232 175.6)">2</text>
<text x="83.6" y="182.6" transform="rotate(-90 83.6 182.6)">5</text>
<text x="84.8" y="182.6" transform="rotate(-90 84.8 182.6)">3</text>
<text x="86.1" y="182.6" transform="rotate(-90 86.1 182.6)">2</text>
<text x="45.5" y="186" transform="rotate(-90 45.5 186)">2</text>
<text x="101.3" y="186.6" transform="rotate(-90 101.3 186.6)">2</text>
</g>
<g font-size=".9">
<text x="48" y="111.9">靠近LNA放置</text>
<text x="191.2" y="130.9">顺序可调整</text>
<text x="35.4" y="143">靠近LNA放置</text>
<text x="36" y="172.8">靠近LNA放置</text>
</g>
<g font-size=".8">
<text x="224.8" y="170.7">OUTPUT</text>
<text x="232.5" y="170.7">INPUT</text>
<text x="79" y="177.7">OUTPUT</text>
<text x="86.7" y="177.7">INPUT</text>
<text x="228.7" y="174.2" transform="rotate(-90 228.7 174.2)">GND-1</text>
<text x="229.9" y="174.2" transform="rotate(-90 229.9 174.2)">GND-3</text>
<text x="231.2" y="174.2" transform="rotate(-90 231.2 174.2)">GND-2</text>
<text x="82.8" y="181.2" transform="rotate(-90 82.8 181.2)">GND-1</text>
<text x="84.1" y="181.2" transform="rotate(-90 84.1 181.2)">GND-3</text>
<text x="85.4" y="181.2" transform="rotate(-90 85.4 181.2)">GND-2</text>
</g>
</svg>
